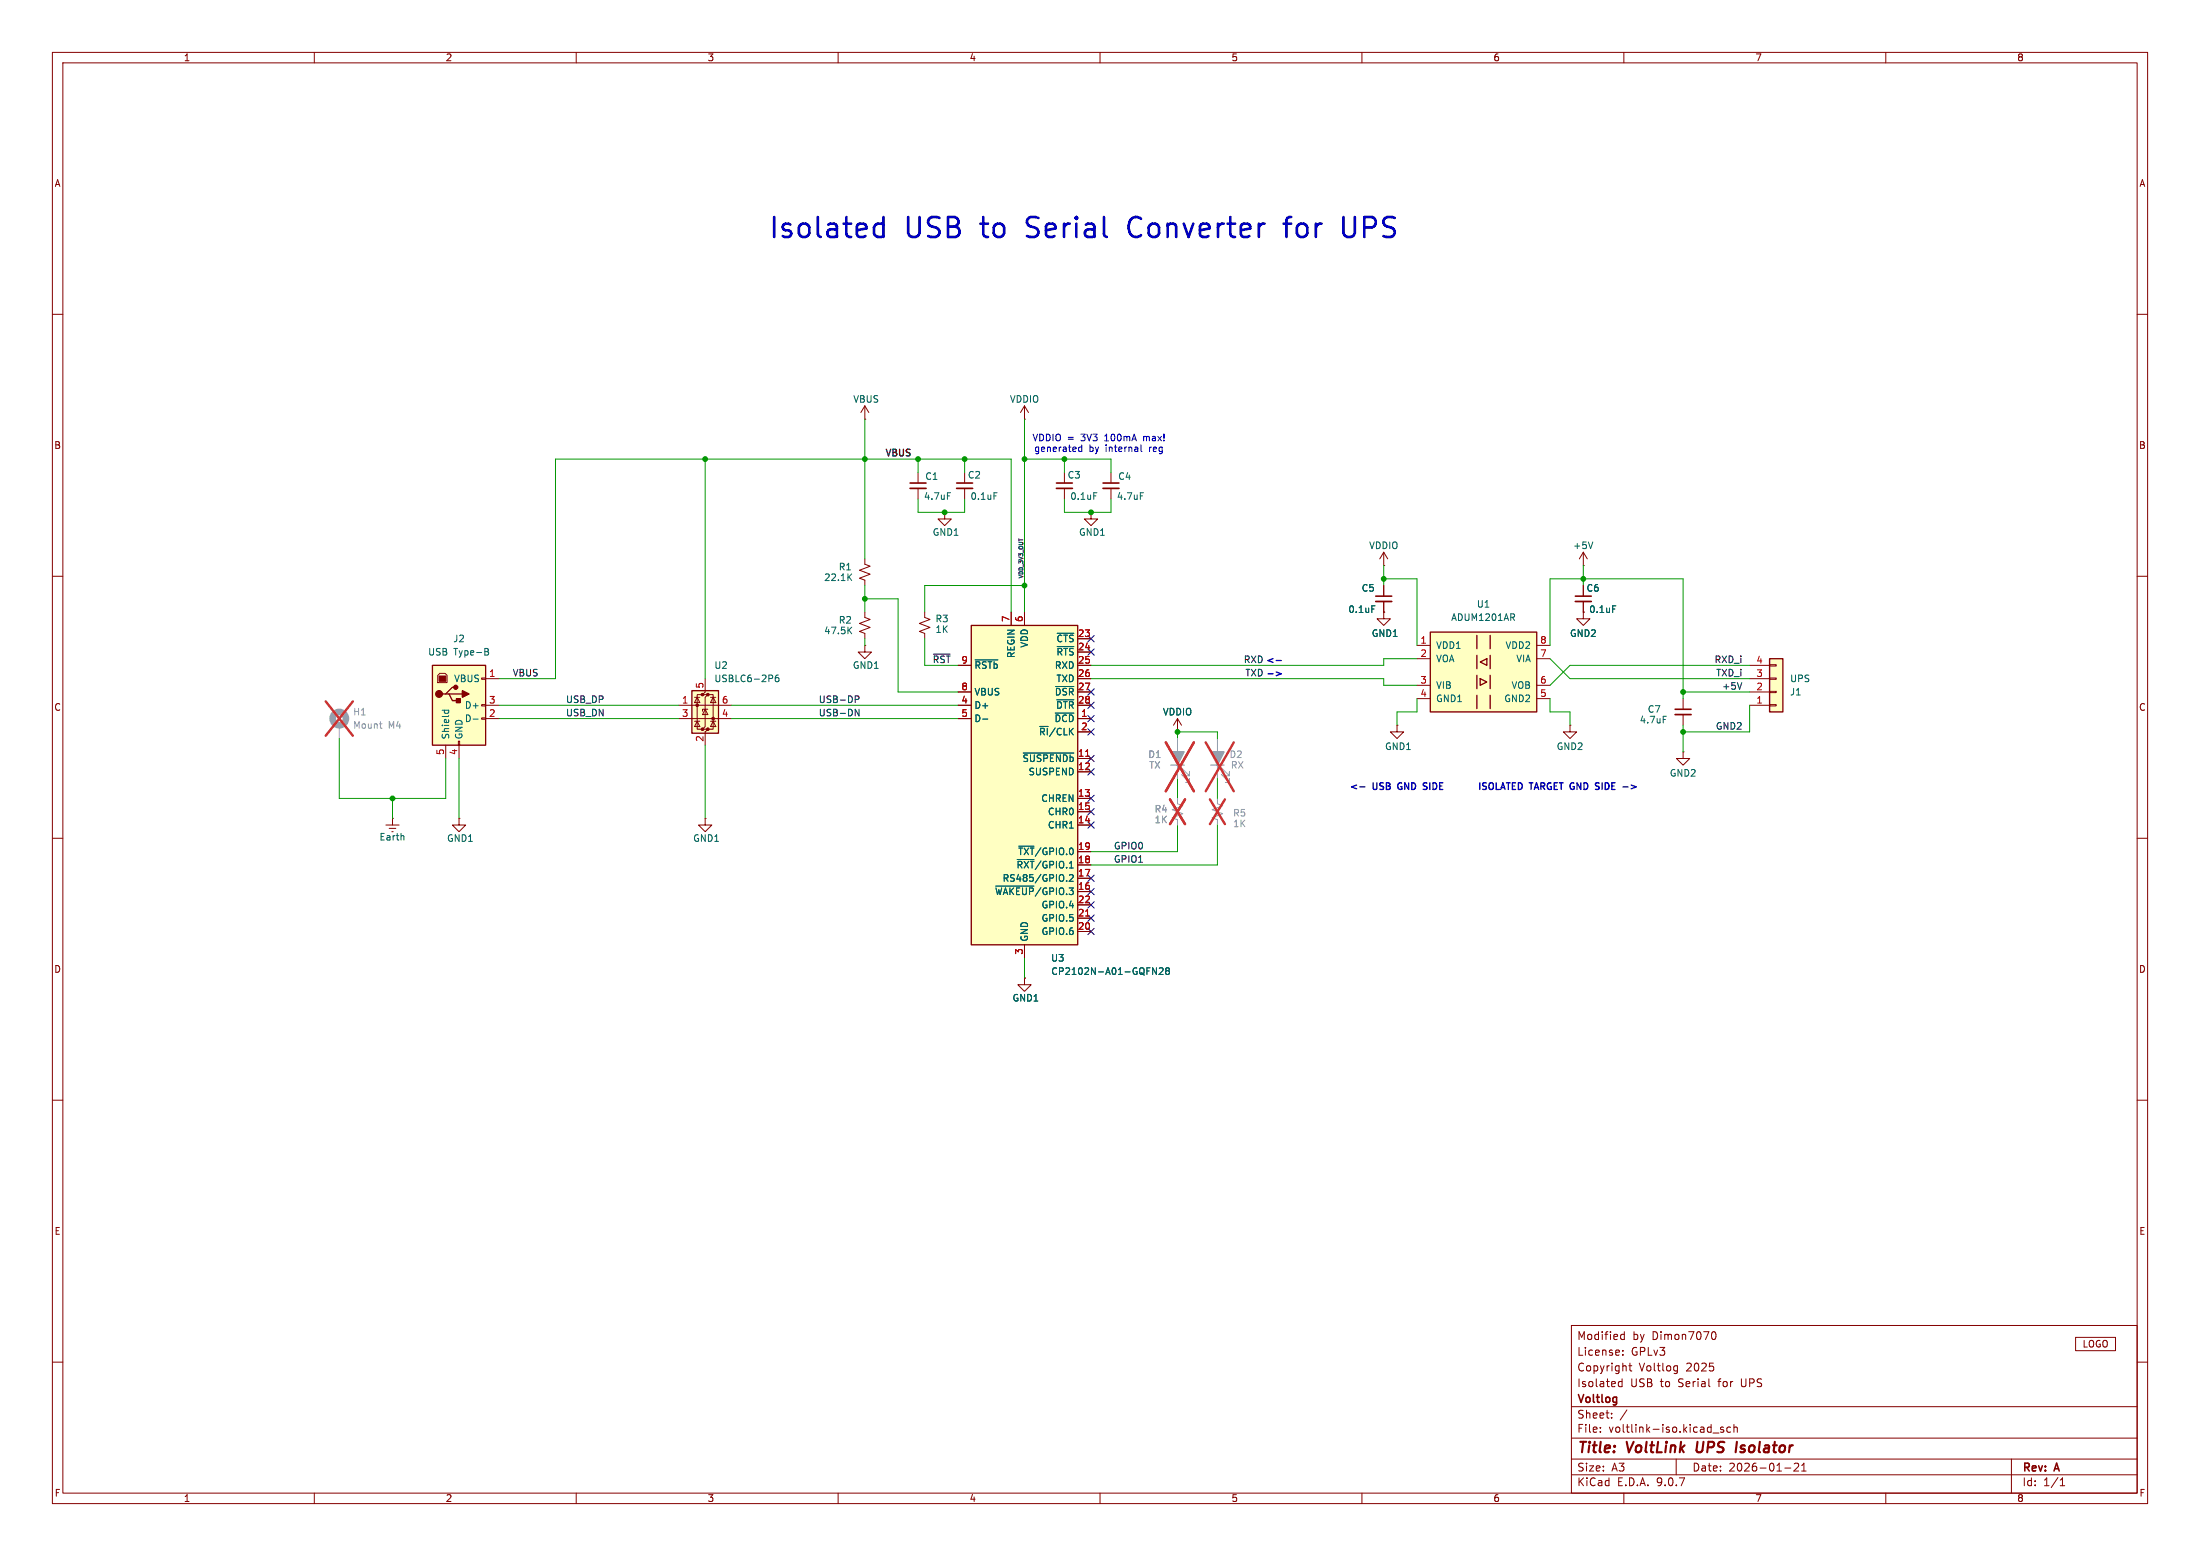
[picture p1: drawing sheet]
<svg xmlns="http://www.w3.org/2000/svg" width="420mm" height="297mm" viewBox="0 0 420 297" stroke-linecap="round" stroke-linejoin="round" font-family="sans-serif">
<g fill="none" stroke="#840000" stroke-width=".19">
<path d="M10 10h400v277h-400zM12 12h396v273h-396zM60 10v2M110 10v2M160 10v2M210 10v2M260 10v2M310 10v2M360 10v2M10 60h2M408 60h2M180.3 97.8v1.3h1.3l-1.3 1.2-1.2-1.2h1.2"/>
<path d="M180.3 97.8h.1M203.2 90.2v2M203.2 93.2v2.1M212.1 90.2v2M212.1 93.2v2.1M10 110h2M408 110h2M10 160h2M87.6 156.2v1.3h1.3l-1.3 1.3-1.2-1.3h1.2M87.6 156.2h.1M321.3 143.5v1.3h1.3l-1.3 1.3-1.3-1.3h1.3M321.3 143.5h.1"/>
<path d="M408 160h2M10 210h2M408 210h2M300 253h108v32h-108zM309.4 255.5l.3 .2 .4-.1M309.8 258.5v.2M309.8 257.8v.1M310.1 254.2v1.5M310.1 254.8l-.4-.1-.3 .1M326.7 254.8l.2-.5 .2-.1a.8 .8 0 0 1 .5 .7 .8 .8 0 0 1-.5 .8l-.2-.2-.2-.4M10 260h2M300 278.5h108"/>
<path d="M300 274.5h108M300 268.5h108M305.5 273.2v.2M305.5 272.5v.1M307.7 270.5v.2M307.7 269.8v.1M309.7 263.2v1.5M309.7 263.8l-.5-.1-.3 .3 .2 .6h.6M310.6 269.1l-1.3 1.9M310.9 260.7h.6M311.2 260.2v1.3l.3 .2M319.8 260.7l.4 .1"/>
<path d="M320 278.5v3M320.2 261.6l-.4 .1M320.2 260.7v1.2l-.1 .2-.4 .1M327 273.5h1.2M329 272.5l-.3-.1-.3 .2 .1 .2 .5 .2v.3h-.6M330.4 272.5l-.5-.1-.2 .3 .1 .6h.6M331 272.5l.2-.1 .4 .1 .1 .9M331 271.9v1.5M342.5 279.4l.6-.1 .2 .1 .1 .3-1 1.1h1M343.9 279.7l.5-.4v1.5M384 278.5v6.5M408 260h2"/>
<path d="M60 285v2M110 285v2M160 285v2M210 285v2M260 285v2M300 281.5h108M310 285v2M340.7 280.2h1.2M343.9 280.8h.9M360 285v2M393.3 283.6h.9M393.3 282.5l.4-.4v1.5"/>
</g>
<path d="M324.1 275.2l-.2 1.6 .3 .4M331.6 275.2l-.3 2M332.2 277.1l.2 .1" fill="none" stroke="#840000" stroke-width=".4"/>
<path d="M201.7 92.2h3M210.6 92.2h3" fill="none" stroke="#840000" stroke-width=".3"/>
<path d="M201.7 93.2h3M210.6 93.2h3" fill="none" stroke="#840000" stroke-width=".33"/>
<path d="M208.8 94.1h.6M217.7 94.1h.6" fill="none" stroke="#006464" stroke-width=".19"/>
<path d="M82.5 127h10.2v15.2h-10.2z" fill="#ffffc2"/>
<path d="M82.5 127h10.2v15.2h-10.2zM85.1 132.5h.6l.7 1.2h1.2M85.7 132.5h2.6M87 131.2h-.6l-1.3 1.3h-.6" fill="none" stroke="#840000" stroke-width=".25"/>
<g fill="none" stroke="#840000" stroke-width=".19">
<path d="M184.1 90.2v2M184.1 93.2v2.1M208.3 97.8v1.3h1.2l-1.2 1.2-1.3-1.2h1.3M208.3 97.8h.1M302.3 116.8v1.3h1.2l-1.2 1.3-1.3-1.3h1.3M302.3 116.8h.1M83.6 128.9l.3-.4h1.1l.3 .4v1.4h-1.7zM91.9 129.4h.8v.3h-.8zM91.9 134.5h.8v.2h-.8zM91.9 137h.8v.3h-.8zM92.7 129.5h2.5M92.7 134.6h2.5"/>
<path d="M92.7 137.2h2.5M321.3 133.4v2M321.3 136.4v2M85.1 142.2v2.6M87.5 141.5h.3v.7h-.3zM87.6 142.2v2.6"/>
</g>
<path d="M83.8 129h1.3v1h-1.3z" fill="#840000" stroke="#840000" stroke-width=".19"/>
<g fill="#840000" stroke="#840000" stroke-width=".25">
<path d="M87.1 133.4h.8v.7h-.8z"/>
<path d="M88.3 131.8l1.2 .7-1.2 .6z"/>
<circle cx="83.8" cy="132.5" r=".63"/>
<circle cx="87" cy="131.2" r=".38"/>
</g>
<path d="M189.8 94.1h.6M84.4 135.6h1.3M84.9 135.6l-.1 .3M85.6 135.6l.1 .3M90.3 137.3h1M92.6 123.8l.6 .1v.2l-.2 .3M92.6 124.4h.4M93 124.4l.3 .2-.1 .3-.6 .1M317.5 136.7h.6" fill="none" stroke="#006464" stroke-width=".19"/>
<path d="M182.6 92.2h3.1M319.8 135.4h3" fill="none" stroke="#840000" stroke-width=".3"/>
<path d="M182.6 93.2h3.1M319.8 136.4h3" fill="none" stroke="#840000" stroke-width=".33"/>
<path d="M337.8 125.7h2.6v10.2h-2.6z" fill="#ffffc2"/>
<path d="M337.8 125.7h2.6v10.2h-2.6z" fill="none" stroke="#840000" stroke-width=".25"/>
<g fill="none" stroke="#840000" stroke-width=".19">
<path d="M165.1 77.5l-.8 1.2M165.1 77.5l.8 1.2M165.1 77.5v2.5M195.6 77.5l-.8 1.2M195.6 77.5l.7 1.2M195.6 77.5v2.5M165.1 80h.1M195.6 80h.1M264.2 116.8v1.3h1.2l-1.2 1.3-1.3-1.3h1.3M264.2 116.8h.1M264.2 111.8v2M264.2 114.8v2"/>
<path d="M302.3 108h.1M302.3 105.4l-.8 1.3M302.3 105.4l.7 1.3M302.3 105.4v2.6M302.3 111.8v2M302.3 114.8v2M266.7 138.4v1.3h1.3l-1.3 1.3-1.3-1.3h1.3M266.7 138.4h.1M299.7 138.4v1.3h1.3l-1.3 1.3-1.3-1.3h1.3M299.7 138.4h.1M334 134.6h3.8M334 132.1h3.8"/>
<path d="M334 129.5h3.8M334 127h3.8M337.8 134.5h1.3v.2h-1.3zM337.8 132h1.3v.2h-1.3zM337.8 129.4h1.3v.3h-1.3zM337.8 126.9h1.3v.2h-1.3zM134.6 156.2v1.3h1.3l-1.3 1.3-1.3-1.3h1.3M134.6 156.2h.1"/>
</g>
<path d="M261.9 115.6h.6M304.1 103.4l-.4 1.3M307.9 115.6h.6" fill="none" stroke="#006464" stroke-width=".19"/>
<circle cx="64.8" cy="137.2" r="1.27" fill="none" stroke="#a1a1a1" stroke-width="1.3"/>
<path d="M64.8 138.4v2.6" fill="none" stroke="#a1a1a1" stroke-width=".19"/>
<path d="M72.4 138.2h.5M72.8 139h.1" fill="none" stroke="#989898" stroke-width=".19"/>
<path d="M62.2 133.9l5.2 6.5M67.4 133.9l-5.2 6.5" fill="none" stroke="#e12e31" stroke-width=".46"/>
<path d="M262.6 113.8h3.1M300.7 113.8h3.1" fill="none" stroke="#840000" stroke-width=".3"/>
<path d="M262.6 114.8h3.1M300.7 114.8h3.1" fill="none" stroke="#840000" stroke-width=".33"/>
<path d="M273 120.7h20.4v15.2h-20.4z" fill="#ffffc2"/>
<path d="M273 120.7h20.4v15.2h-20.4zM281.9 121.3v2.5M281.9 125.1v2.5M281.9 128.9v2.5M281.9 132.7v2.6M282.6 129.5l1.2 .7-1.2 .6zM282.6 126.4l1.2-.7v1.3zM284.5 121.3v2.5M284.5 125.1v2.5M284.5 128.9v2.5M284.5 132.7v2.6" fill="none" stroke="#840000" stroke-width=".25"/>
<g fill="none" stroke="#840000" stroke-width=".19">
<path d="M165.1 106.7v1l1 .4-2 .7 2 .8-2 .8 1 .3v1.1M264.2 108h.1M264.2 105.4l-.8 1.3M264.2 105.4l.7 1.3M264.2 105.4v2.6M270.5 123.2h2.5M270.5 125.7h2.5M270.5 130.8h2.5M270.5 133.4h2.5M293.4 123.2h2.5M293.4 125.7h2.5M293.4 130.8h2.5"/>
<path d="M293.4 133.4h2.5M73.7 157.5h2.5M74.3 158.1h1.3M74.9 156.2h.1M74.9 156.2v1.3M396.2 255.3h7.7v2.5h-7.7z"/>
</g>
<path d="M162.1 110.1l.5 .7M162.6 109.5l-.7 .8M288.7 117.8l.4 .6M289.1 117.3v.4M77 159.6l.1 .7" fill="none" stroke="#006464" stroke-width=".19"/>
<path d="M224.8 152.4v1l1 .4-2 .8 2 .7-2 .8 1 .4v1" fill="none" stroke="#a1a1a1" stroke-width=".19"/>
<path d="M223.4 152.6l2.8 4.7M226.2 152.6l-2.8 4.7" fill="none" stroke="#e12e31" stroke-width=".46"/>
<path d="M132.1 131.8h5.1v8.2h-5.1z" fill="#ffffc2"/>
<g fill="#840000" stroke="#840000" stroke-width=".19">
<circle cx="133.1" cy="134.6" r=".25"/>
<circle cx="134.1" cy="132.6" r=".25"/>
<circle cx="134.1" cy="139.2" r=".25"/>
<circle cx="135.1" cy="132.6" r=".25"/>
<circle cx="135.1" cy="139.2" r=".25"/>
<circle cx="136.1" cy="137.2" r=".25"/>
</g>
<g fill="none" stroke="#840000" stroke-width=".19">
<path d="M175.3 90.2v2M175.3 93.2v2.1M165.1 116.8v1.1l1 .3-2 .8 2 .8-2 .7 1 .4v1M176.5 116.8v1.1l1 .3-2 .8 2 .8-2 .7 1 .4v1M129.5 134.6h10.2M129.5 137.2h10.2M132.6 137.7h1M132.6 133.1h1M133.1 133.1l.5 1h-1zM133.1 137.7l.5 1h-1zM134.1 132.6h-1v6.6h1M134.6 129.5v2.6l-.5 .5h1l-.5 .5v5.6l-.5 .5h1l-.5 .5v2.5"/>
<path d="M134.6 135.4l.5 1h-1zM135.1 135.4h-1v.4M135.1 132.6h1v6.6h-1M135.6 137.7h1.1M135.6 133.1h1.1M136.1 133.1l.6 1h-1.1zM136.1 137.7l.6 1h-1.1zM165.1 123.2v1.3h1.3l-1.3 1.2-1.3-1.2h1.3M165.1 123.2h.1M224.8 139.7h.1M224.8 137.2l-.8 1.2M224.8 137.2l.8 1.2"/>
<path d="M224.8 137.2v2.5M195.6 186.7v1.3h1.2l-1.2 1.2-1.3-1.2h1.3M195.6 186.7h.1"/>
</g>
<path d="M132.1 131.8h5.1v8.2h-5.1z" fill="none" stroke="#840000" stroke-width=".25"/>
<path d="M180.9 94.1h.6M162.6 119.7l-.7 .7M147.4 128.9l.1 .2-.1 .4M148.6 128.8l-.4 .1a.86 .86 0 0 0 0 1.2l.5-.1v-.4l-.2-.3-.4 .1-.1 .2M162.1 120.2l.5 .8" fill="none" stroke="#006464" stroke-width=".19"/>
<path d="M224.8 141v7.6M225.6 147.8l1.5 1.6v-.8v.8h-.8M225.6 146.6l1.5 1.5v-.8v.8h-.8M232.4 152.4v1l1 .4-2 .8 2 .7-2 .8 1 .4v1M232.4 141v7.6M233.2 147.8l1.5 1.6v-.8v.8h-.8M233.2 146.6l1.5 1.5v-.8v.8h-.8" fill="none" stroke="#a1a1a1" stroke-width=".19"/>
<path d="M222.6 141.7l5.3 9.3M227.9 141.7l-5.3 9.3M230.2 141.7l5.3 9.3M231 152.6l2.8 4.7M233.8 152.6l-2.8 4.7M235.5 141.7l-5.3 9.3" fill="none" stroke="#e12e31" stroke-width=".46"/>
<path d="M173.7 92.2h3.1" fill="none" stroke="#840000" stroke-width=".3"/>
<path d="M173.7 93.2h3.1" fill="none" stroke="#840000" stroke-width=".33"/>
<path d="M223.5 146.1h2.6M231.1 146.1h2.6" fill="none" stroke="#a1a1a1" stroke-width=".25"/>
<g fill="#a1a1a1" stroke="#a1a1a1" stroke-width=".25">
<path d="M231.1 143.5h2.6l-1.3 2.6z"/>
<path d="M223.5 143.5h2.6l-1.3 2.6z"/>
</g>
<path d="M185.4 119.4h20.3v60.9h-20.3z" fill="#ffffc2"/>
<path d="M185.4 119.4h20.3v60.9h-20.3z" fill="none" stroke="#840000" stroke-width=".25"/>
<g fill="none" stroke="#840000" stroke-width=".19">
<path d="M193 116.8v2.6M195.6 116.8v2.6M264.2 116.8h.1M264.2 111.8v2M264.2 114.8v2M302.3 116.8h.1M302.3 111.8v2M302.3 114.8v2M182.9 127h2.5M182.9 132.1h2.5M182.9 134.6h2.5M182.9 137.2h2.5"/>
<path d="M205.7 127h2.6M205.7 132.1h2.6M205.7 134.6h2.6M205.7 137.2h2.6M205.7 121.9h2.6M205.7 124.5h2.6M205.7 129.5h2.6M205.7 139.7h2.6M224.8 139.7h.1M205.7 144.8h2.6M205.7 147.3h2.6M205.7 152.4h2.6"/>
<path d="M205.7 154.9h2.6M205.7 157.5h2.6M205.7 162.6h2.6M205.7 165.1h2.6M205.7 167.6h2.6M205.7 170.2h2.6M205.7 172.7h2.6M205.7 175.3h2.6M205.7 177.8h2.6M195.6 186.7h.1M195.6 180.3v2.6"/>
</g>
<g fill="none" stroke="#006464" stroke-width=".19">
<path d="M261.9 115.6h.6M307.9 115.6h.6M186.2 126h4.3M187.6 137.3h1M201.4 136.1h3.6M201.5 131h3.5M201.8 133.6h3.2M201.8 120.9h3.2M201.8 123.4h3.2M195.3 143.7h9.7M190.1 169.1h7.3M194.2 164.1h3.2"/>
<path d="M194.5 161.5h2.9M203.6 168.1v.1M204.2 167.1l.4-.2 .3 .4-.8 .9h.8M220 184.7l.8 1.3v-1.3M221.3 184.9l.5-.2 .2 .4-.7 .9h.7M222.8 185.3l-.3-.3 .3-.3h.2l.2 .3-.2 .3M222.8 185.3l-.3 .2 .1 .4 .2 .1 .3-.1 .1-.1v-.3l-.2-.2M222.8 185.3h.2"/>
</g>
<path d="M207.3 144.4h.7M207.3 174.8h.7" fill="none" stroke="#a90000" stroke-width=".19"/>
<path d="M163.3 132.8h.4l.3 .3-.1 .3-.6 .1M163.3 135.4l.7 1.2v-1.2M178.2 124.9h3.2M332.5 130.3l-.4 1.3" fill="none" stroke="#0f0f0f" stroke-width=".19"/>
<g fill="none" stroke="#009600" stroke-width=".19">
<path d="M134.6 87.6v41.9M165.1 80v26.7M175.3 95.3v2.5h8.8v-2.5M175.3 87.6v2.6M184.1 87.6v2.6M195.6 80v36.8M195.6 87.6h16.5v2.6M203.2 95.3v2.5h8.9v-2.5M203.2 87.6v2.6M165.1 114.3h6.3v17.8h11.5M165.1 111.8v5M193 116.8v-29.2h-87v41.9h-10.8"/>
<path d="M195.6 111.8h-19.1v5M264.2 108v3.8M264.2 110.5h6.3v12.7M302.3 108v3.8M95.2 134.6h34.3M95.2 137.2h34.3M139.7 134.6h43.2M139.7 137.2h43.2M165.1 121.9v1.3M176.5 121.9v5.1h6.4M208.3 129.5h55.9v1.3h6.3M270.5 125.7h-6.3v1.3h-55.9"/>
<path d="M270.5 133.4v2.5h-3.8v2.5M295.9 133.4v2.5h3.8v2.5M295.9 123.2v-12.7h25.4v22.9M295.9 125.7l3.8 3.8h34.3M321.3 138.4v5.1M321.3 132.1h12.7M334 134.6v5.1h-12.7M334 127h-34.3l-3.8 3.8M64.8 141v11.4h20.3v-7.6M74.9 152.4v3.8M87.6 144.8v11.4M134.6 142.2v14"/>
<path d="M224.8 141v-1.3h7.6v1.3M224.8 148.6v3.8M224.8 157.5v5.1h-16.5M232.4 148.6v3.8M232.4 157.5v7.6h-24.1M195.6 182.9v3.8"/>
</g>
<g fill="none" stroke="#000084" stroke-width=".19">
<path d="M207.7 139.1l1.2 1.2M207.7 136.6l1.2 1.2M207.7 121.3l1.2 1.2M207.7 123.9l1.2 1.2M207.7 131.5l1.2 1.2M207.7 134l1.2 1.2M208.9 139.1l-1.2 1.2M208.9 136.6l-1.2 1.2M208.9 121.3l-1.2 1.2M208.9 123.9l-1.2 1.2M208.9 131.5l-1.2 1.2M208.9 134l-1.2 1.2"/>
<path d="M207.7 156.9l1.2 1.2M207.7 146.7l1.2 1.2M207.7 151.8l1.2 1.2M207.7 154.3l1.2 1.2M207.7 144.2l1.2 1.2M208.9 156.9l-1.2 1.2M208.9 146.7l-1.2 1.2M208.9 151.8l-1.2 1.2M208.9 154.3l-1.2 1.2M208.9 144.2l-1.2 1.2M207.7 167l1.2 1.2M207.7 172.1l1.2 1.2"/>
<path d="M207.7 169.6l1.2 1.2M207.7 174.7l1.2 1.2M207.7 177.2l1.2 1.2M208.9 167l-1.2 1.2M208.9 172.1l-1.2 1.2M208.9 169.6l-1.2 1.2M208.9 174.7l-1.2 1.2M208.9 177.2l-1.2 1.2"/>
</g>
<path d="M206.5 84.9v1.3M206.5 85.4l-.4-.1-.2 .3 .1 .5h.5M217.8 84.9v1.1l.2 .2" fill="none" stroke="#0000c2" stroke-width=".19"/>
<path d="M243.6 126.1h1M243.6 128.3l1 .3-1 .4M259.6 150.2h1M271.7 150.6l.5 .1M271.8 150l.4 .1M272.2 149.4l-.4 .1M304.6 150.6l.5 .1M304.7 150l.4 .1M305.1 149.4l-.4 .1M309.8 150.2h1" fill="none" stroke="#0000c2" stroke-width=".25"/>
<path d="M167.6 42.7h.7l.4 .2M168.7 41.4v3.8M168.7 45.1l-.4 .1h-.7M215.8 42a2.65 2.65 0 0 0 0 2.7M245 42.7h1.5M246.5 41.4l-.7 .2-.2 .4v3.2M256.8 45.1l.4 .1h.7l.4-.1" fill="none" stroke="#0000c2" stroke-width=".5"/>
<path d="M224.8 141v2.5M224.8 146.1v2.5M224.8 152.4v1M224.8 156.5v1" fill="none" stroke="#a1a1a1" stroke-width=".19"/>
<path d="M222.6 141.7l5.3 9.3M223.4 152.6l2.8 4.7M226.2 152.6l-2.8 4.7M227.9 141.7l-5.3 9.3" fill="none" stroke="#e12e31" stroke-width=".46"/>
<g fill="#009600" stroke="#009600" stroke-width=".19">
<circle cx="195.6" cy="87.6" r=".46"/>
<circle cx="203.2" cy="87.6" r=".46"/>
<circle cx="184.1" cy="87.6" r=".46"/>
<circle cx="195.6" cy="111.8" r=".46"/>
<circle cx="264.2" cy="110.5" r=".46"/>
<circle cx="208.3" cy="97.8" r=".46"/>
<circle cx="224.8" cy="139.7" r=".46"/>
<circle cx="74.9" cy="152.4" r=".46"/>
<circle cx="134.6" cy="87.6" r=".46"/>
<circle cx="321.3" cy="132.1" r=".46"/>
<circle cx="302.3" cy="110.5" r=".46"/>
<circle cx="321.3" cy="139.7" r=".46"/>
<circle cx="165.1" cy="87.6" r=".46"/>
<circle cx="180.3" cy="97.8" r=".46"/>
<circle cx="165.1" cy="114.3" r=".46"/>
<circle cx="175.3" cy="87.6" r=".46"/>
</g>
<g font-size="5.3" fill="#0000c2">
<text x="146.6" y="45.7">Isolated</text>
<text x="172.9" y="45.7">USB</text>
<text x="187.9" y="45.7">to</text>
<text x="197.2" y="45.7">Serial</text>
<text x="217.3" y="45.7">Converter</text>
<text x="248" y="45.7">for</text>
<text x="259.6" y="45.7">UPS</text>
</g>
<g font-size="2.8" fill="#840000">
<text x="301" y="277.9">Title:</text>
<text x="310.6" y="277.9">VoltLink</text>
<text x="324.7" y="277.9">UPS</text>
<text x="333" y="277.9">Isolator</text>
</g>
<g font-size="2.1" fill="#840000">
<text x="301" y="256">Modified</text>
<text x="311.6" y="256">by</text>
<text x="315.4" y="256">Dimon7070</text>
<text x="301" y="262">Copyright</text>
<text x="301" y="259">License:</text>
<text x="311.4" y="259">GPLv3</text>
<text x="312.9" y="262">Voltlog</text>
<text x="321.9" y="262">2025</text>
<text x="301" y="268.2">Voltlog</text>
<text x="301" y="265">Isolated</text>
<text x="311.2" y="265">USB</text>
<text x="317" y="265">to</text>
<text x="320.5" y="265">Serial</text>
<text x="328.3" y="265">for</text>
<text x="332.8" y="265">UPS</text>
<text x="301" y="273.7">File:</text>
<text x="301" y="271">Sheet:</text>
<text x="307.1" y="273.7">voltlink-iso.kicad_sch</text>
<text x="301" y="281.1">Size:</text>
<text x="307.6" y="281.1">A3</text>
<text x="323" y="281.1">Date:</text>
<text x="330" y="281.1">2026-01-21</text>
<text x="386" y="281.3">Rev:</text>
<text x="392.4" y="281.3">A</text>
<text x="301" y="283.9">KiCad</text>
<text x="308.7" y="283.9">E.D.A.</text>
<text x="316.3" y="283.9">9.0.7</text>
<text x="386" y="283.9">Id:</text>
<text x="390.1" y="283.9">1/1</text>
</g>
<g font-size="1.8" fill="#840000">
<text x="35" y="11.9">1</text>
<text x="85" y="11.9">2</text>
<text x="135" y="11.9">3</text>
<text x="185" y="11.9">4</text>
<text x="235" y="11.9">5</text>
<text x="285" y="11.9">6</text>
<text x="335" y="11.9">7</text>
<text x="385" y="11.9">8</text>
<text x="10.3" y="35.9">A</text>
<text x="408.3" y="35.9">A</text>
<text x="10.3" y="85.9">B</text>
<text x="408.2" y="85.9">B</text>
<text x="10.3" y="135.9">C</text>
<text x="408.2" y="135.9">C</text>
<text x="10.3" y="185.9">D</text>
<text x="408.2" y="185.9">D</text>
<text x="10.3" y="235.9">E</text>
<text x="408.3" y="235.9">E</text>
<text x="397.5" y="257.4">LOGO</text>
<text x="10.3" y="285.9">F</text>
<text x="35" y="286.9">1</text>
<text x="85" y="286.9">2</text>
<text x="135" y="286.9">3</text>
<text x="185" y="286.9">4</text>
<text x="235" y="286.9">5</text>
<text x="285" y="286.9">6</text>
<text x="335" y="286.9">7</text>
<text x="385" y="286.9">8</text>
<text x="408.3" y="285.9">F</text>
</g>
<g font-size="1.8" fill="#006464">
<text x="162.8" y="77.1">VBUS</text>
<text x="192.7" y="77.1">VDDIO</text>
<text x="176.3" y="95.6">4.7uF</text>
<text x="176.5" y="91.8">C1</text>
<text x="184.7" y="91.5">C2</text>
<text x="185.2" y="95.6">0.1uF</text>
<text x="203.7" y="91.5">C3</text>
<text x="204.2" y="95.6">0.1uF</text>
<text x="213.1" y="95.6">4.7uF</text>
<text x="213.4" y="91.8">C4</text>
<text x="178" y="102.5">GND1</text>
<text x="205.9" y="102.5">GND1</text>
<text x="261.3" y="105">VDDIO</text>
<text x="300.2" y="105">+5V</text>
<text x="157.2" y="111.1">22.1K</text>
<text x="160" y="109.1">R1</text>
<text x="259.9" y="113.1">C5</text>
<text x="302.8" y="113.1">C6</text>
<text x="160" y="119.2">R2</text>
<text x="178.5" y="119">R3</text>
<text x="257.3" y="117.2">0.1uF</text>
<text x="276.9" y="118.7">ADUM1201AR</text>
<text x="281.8" y="116.2">U1</text>
<text x="303.3" y="117.2">0.1uF</text>
<text x="81.6" y="125.3">USB</text>
<text x="86.4" y="122.8">J2</text>
<text x="86.6" y="125.3">Type-B</text>
<text x="157.2" y="121.3">47.5K</text>
<text x="178.5" y="121">1K</text>
<text x="193.9" y="125.7" transform="rotate(-90 193.9 125.7)">REGIN</text>
<text x="196.4" y="123.7" transform="rotate(-90 196.4 123.7)">VDD</text>
<text x="201.6" y="122.8">~{CTS}</text>
<text x="201.6" y="125.3">~{RTS}</text>
<text x="261.8" y="121.8">GND1</text>
<text x="274.1" y="124.1">VDD1</text>
<text x="287.3" y="124.1">VDD2</text>
<text x="299.6" y="121.8">GND2</text>
<text x="86.6" y="130.4">VBUS</text>
<text x="136.3" y="127.9">U2</text>
<text x="136.3" y="130.4">USBLC6-2P6</text>
<text x="162.7" y="127.9">GND1</text>
<text x="185.9" y="127.9">~{RSTb}</text>
<text x="201.3" y="127.9">RXD</text>
<text x="201.6" y="130.4">TXD</text>
<text x="274.1" y="126.6">VOA</text>
<text x="274.1" y="131.7">VIB</text>
<text x="288.5" y="131.7">VOB</text>
<text x="289.4" y="126.6">VIA</text>
<text x="341.6" y="130.4">UPS</text>
<text x="88.6" y="135.5">D+</text>
<text x="185.9" y="132.9">VBUS</text>
<text x="185.9" y="135.5">D+</text>
<text x="201.3" y="132.9">~{DSR}</text>
<text x="201.5" y="135.5">~{DTR}</text>
<text x="221.9" y="136.8">VDDIO</text>
<text x="274.1" y="134.2">GND1</text>
<text x="287.1" y="134.2">GND2</text>
<text x="314.5" y="136.2">C7</text>
<text x="341.6" y="132.9">J1</text>
<text x="86" y="141.2" transform="rotate(-90 86 141.2)">Shield</text>
<text x="88.5" y="141.2" transform="rotate(-90 88.5 141.2)">GND</text>
<text x="88.6" y="138">D-</text>
<text x="185.9" y="138">D-</text>
<text x="198.3" y="140.6">~{RI}/CLK</text>
<text x="201.2" y="138">~{DCD}</text>
<text x="264.3" y="143.4">GND1</text>
<text x="297.1" y="143.4">GND2</text>
<text x="312.9" y="138.3">4.7uF</text>
<text x="195.1" y="145.6">~{SUSPENDb}</text>
<text x="196.3" y="148.2">SUSPEND</text>
<text x="318.7" y="148.4">GND2</text>
<text x="198.7" y="153.3">CHREN</text>
<text x="199.9" y="155.8">CHR0</text>
<text x="72.3" y="160.6">Earth</text>
<text x="85.2" y="160.9">GND1</text>
<text x="132.2" y="160.9">GND1</text>
<text x="199.9" y="158.3">CHR1</text>
<text x="194" y="166">~{RXT}/GPIO.1</text>
<text x="194.3" y="163.4">~{TXT}/GPIO.0</text>
<text x="189.8" y="171">~{WAKEUP}/GPIO.3</text>
<text x="191.3" y="168.5">RS485/GPIO.2</text>
<text x="198.7" y="173.6">GPIO.4</text>
<text x="196.4" y="179.8" transform="rotate(-90 196.4 179.8)">GND</text>
<text x="198.7" y="176.1">GPIO.5</text>
<text x="198.7" y="178.7">GPIO.6</text>
<text x="200.6" y="183.7">U3</text>
<text x="193.2" y="191.4">GND1</text>
<text x="200.6" y="186.3">CP2102N-A01-GQFN28</text>
</g>
<g font-size="1.8" fill="#0f0f0f">
<text x="168.9" y="87.2">VBUS</text>
<text x="97.8" y="129.2">VBUS</text>
<text x="178" y="126.7">~{RST}9</text>
<text x="327.2" y="126.7">RXD_i</text>
<text x="327.5" y="129.2">TXD_i</text>
<text x="328.7" y="131.7">+5V</text>
<text x="107.9" y="136.8">USB_DN</text>
<text x="107.9" y="134.3">USB_DP</text>
<text x="156.2" y="134.3">USB-DP</text>
<text x="156.2" y="136.8">USB-DN</text>
<text x="327.5" y="139.4">GND2</text>
<text x="212.6" y="162.2">GPIO0</text>
<text x="212.6" y="164.8">GPIO1</text>
</g>
<g font-size="1.8" fill="#0000c2">
<text x="197" y="84.4">VDDIO =</text>
<text x="197.3" y="86.5">generated</text>
<text x="206.5" y="84.4">3V3</text>
<text x="207.9" y="86.5">by</text>
<text x="211.2" y="84.4">100mA</text>
<text x="211.2" y="86.5">internal</text>
<text x="218.7" y="84.4">max!</text>
<text x="219.7" y="86.5">reg</text>
<text x="237.3" y="126.7">RXD &lt;-</text>
<text x="237.6" y="129.2">TXD -&gt;</text>
<text x="257.5" y="151.1">&lt;-</text>
<text x="262.1" y="151.1">USB</text>
<text x="267.4" y="151.1">GND</text>
<text x="272.7" y="151.1">SIDE</text>
<text x="281.9" y="151.1">ISOLATED TARGET GND</text>
<text x="305.6" y="151.1">SIDE</text>
<text x="311.3" y="151.1">-&gt;</text>
</g>
<g font-size="1.8" fill="#a90000">
<text x="192.8" y="118.8" transform="rotate(-90 192.8 118.8)">7</text>
<text x="195.3" y="118.8" transform="rotate(-90 195.3 118.8)">6</text>
<text x="205.7" y="121.7">23</text>
<text x="205.7" y="124.2">24</text>
<text x="271.1" y="122.9">1</text>
<text x="271.1" y="125.5">2</text>
<text x="293.9" y="122.9">8</text>
<text x="293.9" y="125.5">7</text>
<text x="93.3" y="129.3">1</text>
<text x="134.4" y="131.5" transform="rotate(-90 134.4 131.5)">5</text>
<text x="183.4" y="131.8">8</text>
<text x="183.4" y="126.7">9</text>
<text x="205.7" y="126.7">25</text>
<text x="205.7" y="129.3">26</text>
<text x="205.7" y="131.8">27</text>
<text x="271.1" y="130.6">3</text>
<text x="293.9" y="130.6">6</text>
<text x="335.2" y="131.8">2</text>
<text x="335.2" y="129.3">3</text>
<text x="335.2" y="126.7">4</text>
<text x="93.3" y="134.4">3</text>
<text x="93.3" y="136.9">2</text>
<text x="130.1" y="134.4">1</text>
<text x="130.1" y="136.9">3</text>
<text x="137.7" y="134.4">6</text>
<text x="137.7" y="136.9">4</text>
<text x="183.4" y="134.4">4</text>
<text x="183.4" y="136.9">5</text>
<text x="205.7" y="134.4">28</text>
<text x="206.3" y="136.9">1</text>
<text x="271.1" y="133.1">4</text>
<text x="293.9" y="133.1">5</text>
<text x="335.2" y="134.4">1</text>
<text x="134.4" y="141.7" transform="rotate(-90 134.4 141.7)">2</text>
<text x="206.3" y="139.4">2</text>
<text x="84.8" y="144.2" transform="rotate(-90 84.8 144.2)">5</text>
<text x="87.4" y="144.2" transform="rotate(-90 87.4 144.2)">4</text>
<text x="205.7" y="144.5">11</text>
<text x="205.7" y="147.1">12</text>
<text x="205.7" y="152.1">13</text>
<text x="205.7" y="154.7">15</text>
<text x="205.7" y="157.2">14</text>
<text x="205.7" y="162.3">19</text>
<text x="205.7" y="164.8">18</text>
<text x="205.7" y="167.4">17</text>
<text x="205.7" y="169.9">16</text>
<text x="205.7" y="172.5">22</text>
<text x="205.7" y="175">21</text>
<text x="205.7" y="177.5">20</text>
<text x="195.3" y="182.3" transform="rotate(-90 195.3 182.3)">3</text>
</g>
<g font-size="1.8" fill="#989898">
<text x="67.3" y="136.8">H1</text>
<text x="67.3" y="139.3">Mount</text>
<text x="74.1" y="139.3">M4</text>
<text x="219.1" y="144.9">D1</text>
<text x="219.3" y="146.9">TX</text>
<text x="234.6" y="144.9">D2</text>
<text x="234.9" y="146.9">RX</text>
<text x="220.3" y="155.3">R4</text>
<text x="220.3" y="157.3">1K</text>
<text x="235.3" y="156.1">R5</text>
<text x="235.3" y="158.1">1K</text>
</g>
<text font-size="1.1" fill="#0f0f0f" x="195.4" y="110.5" transform="rotate(-90 195.4 110.5)">VDD_3V3_OUT</text>
</svg>
